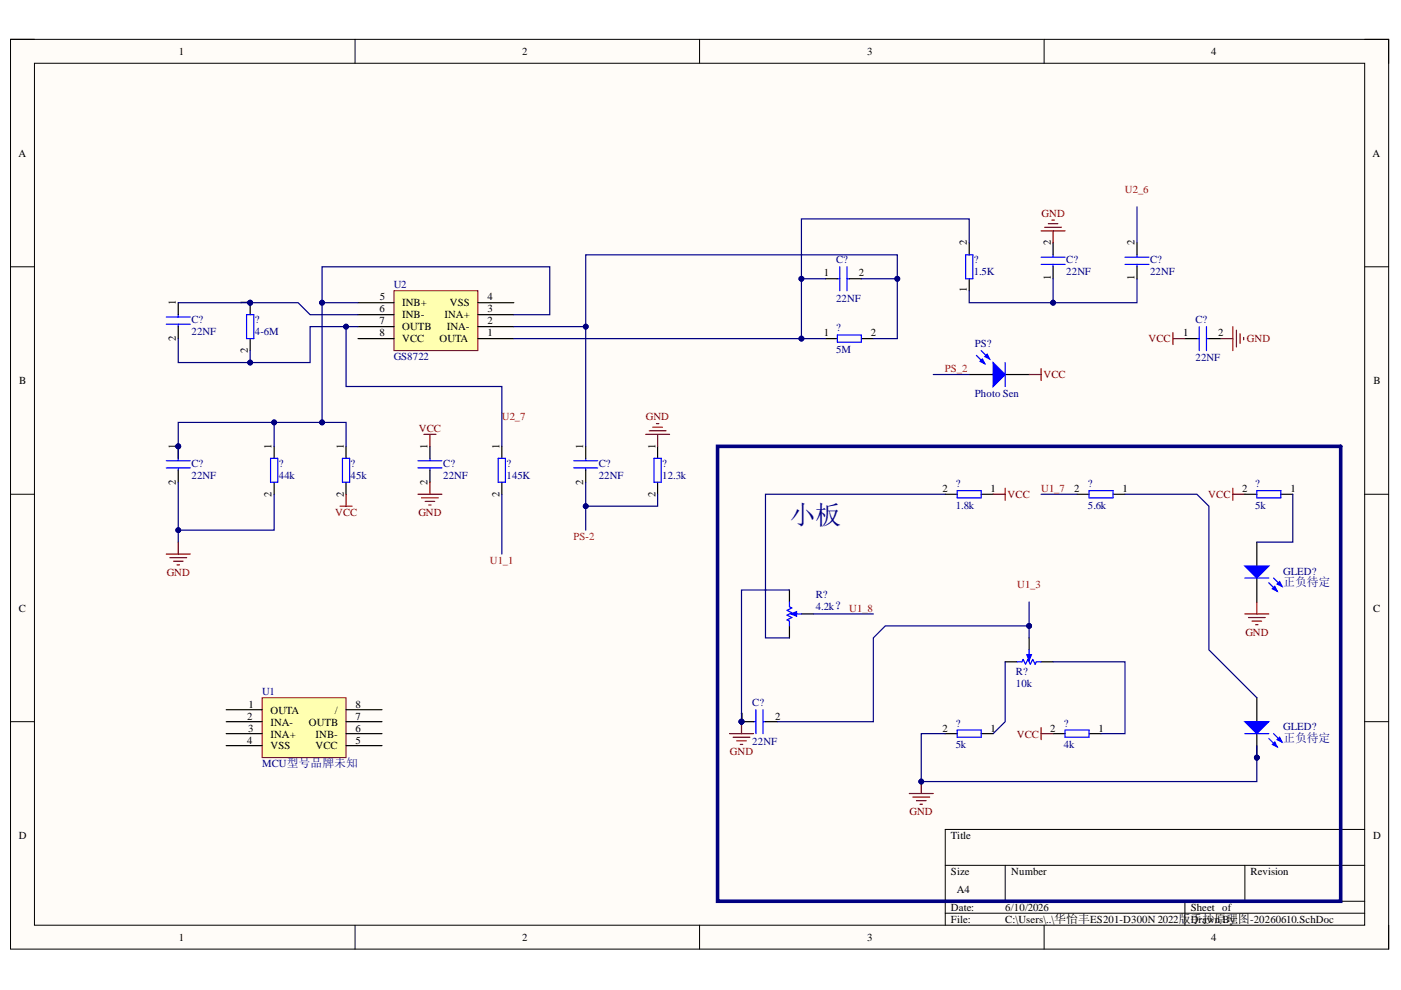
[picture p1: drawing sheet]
<svg xmlns="http://www.w3.org/2000/svg" width="297mm" height="210mm" viewBox="0 0 297 210" stroke-linecap="round" stroke-linejoin="round" font-family="sans-serif">
<path d="M2.2 8.3h292.2v192.9h-292.2z" fill-rule="evenodd" fill="#fffcf8"/>
<path d="M2.2 8.3h292.2v192.9h-292.2z" fill="none" stroke="#000" stroke-width=".21"/>
<path d="M7.3 13.4h282v182.8h-282z" fill-rule="evenodd" fill="#fffcf8"/>
<g fill="none" stroke="#000" stroke-width=".21">
<path d="M2.2 8.3h5.1M7.3 13.4h282v182.8h-282zM75.3 8.3v5.1M148.3 8.3v5.1M221.4 8.3v5.1M289.3 8.3h5.1v5.1M2.2 56.6h5.1M289.3 56.6h5.1M2.2 104.8h5.1M289.3 104.8h5.1M2.2 153h5.1M289.3 153h5.1"/>
<path d="M289.3 175.9h-88.9v20.3M75.3 196.2v5M148.3 196.2v5M200.4 183.5h88.9M200.4 191.1h88.9M200.4 193.6h88.9M213.1 183.5v7.6M221.4 196.2v5M251.2 191.1v5.1M263.9 183.5v7.6M294.4 196.2v5"/>
</g>
<path d="M83.5 61.6h17.8v12.7h-17.8z" fill-rule="evenodd" fill="#ffffb0"/>
<path d="M83.5 61.6h17.8v12.7h-17.8z" fill="none" stroke="#800000" stroke-width=".21"/>
<g fill="none" stroke="#000" stroke-width=".25">
<path d="M37.8 64.2v2.5M37.8 69.3v2.5M53 71.8v2.5M75.9 71.8h7.6M75.9 69.3h7.6M75.9 66.7h7.6M75.9 64.2h7.6M101.3 71.8h7.6M101.3 69.3h7.6M101.3 66.7h7.6M101.3 64.2h7.6M205.5 79.4h5.1"/>
<path d="M213.1 79.4h5.1M37.8 99.7v2.6M58.1 94.6v2.6M73.4 94.6v2.6M91.2 94.6v2.6M91.2 99.7v2.6M106.4 94.6v2.6M124.2 94.6v2.6M124.2 99.7v2.6M139.4 94.6v2.6M58.1 102.3v2.5M73.4 102.3v2.5"/>
<path d="M106.4 102.3v2.5M139.4 102.3v2.5"/>
</g>
<g fill="none" stroke="#00f" stroke-width=".25">
<path d="M35.3 67.2h5M35.3 68.7h5M37.8 66.7v.5M37.8 68.7v.6M52.3 66.7v5.1h1.5v-5.1M213.1 76.9v5.1M35.3 97.7h5M35.3 99.2h5M37.8 99.2v.5M57.4 97.2h1.5v5.1h-1.5zM72.6 97.2h1.5v5.1h-1.5zM88.6 97.7h5.1"/>
<path d="M88.6 99.2h5.1M91.2 97.2v.5M91.2 99.2v.5M105.6 97.2h1.6v5.1h-1.6zM121.6 97.7h5.1M121.6 99.2h5.1M124.2 97.2v.5M124.2 99.2v.5M138.7 97.2h1.5v5.1h-1.5z"/>
</g>
<g fill="none" stroke="#800000" stroke-width=".25">
<path d="M89.9 92.1h2.5M91.2 92.1v2.5M35.3 117.5h5M36 118.2h3.6M36.8 119h2M37.5 119.8h.5M37.8 114.9v2.6M72.1 107.3h2.5M73.4 104.8v2.5M88.6 104.8h5.1M89.4 105.6h3.5M90.1 106.3h2.1"/>
<path d="M90.9 107.1h.5M91.2 102.3v2.5"/>
</g>
<path d="M210.6 76.9l2.5 2.5-2.5 2.6z" fill="#00f"/>
<path d="M207 75.4l1.8 1.7M208 74.3l1.8 1.8M210.6 76.9l2.5 2.5-2.5 2.6z" fill="none" stroke="#00f" stroke-width=".25"/>
<path d="M208.8 75.6l.5-.5 .5 1z" fill="#00f"/>
<path d="M208.8 75.6l.5-.5 .5 1z" fill="none" stroke="#00f" stroke-width=".25"/>
<path d="M207.8 76.6l.5-.5 .5 1z" fill="#00f"/>
<g fill="none" stroke="#00f" stroke-width=".25">
<path d="M177.5 59.1h.5M178 56.6v5M179.6 56.6v5M179.6 59.1h.5M204.7 54h1.6v5.1h-1.6zM220.7 56.1h5.1M220.7 54.5h5.1M223.3 54v.5M223.3 56.1v.5M238.5 56.1h5.1M238.5 54.5h5.1M241.1 54v.5"/>
<path d="M241.1 56.1v.5M177.5 71h5.1v1.6h-5.1zM207.8 76.6l.5-.5 .5 1zM253.8 71.8h.5M254.3 69.3v5M255.8 69.3v5M255.8 71.8h.5"/>
</g>
<path d="M218.2 79.4h2.5M220.7 78.1v2.6" fill="none" stroke="#800000" stroke-width=".25"/>
<path d="M175 59.1h2.5M180.1 59.1h2.5M205.5 51.5v2.5M205.5 59.1v2.5M223.3 51.5v2.5M223.3 56.6v2.5M241.1 51.5v2.5M241.1 56.6v2.5M175 71.8h2.5M182.6 71.8h2.6M251.2 71.8h2.6M256.3 71.8h2.5" fill="none" stroke="#000" stroke-width=".25"/>
<path d="M55.6 147.9h17.8v12.7h-17.8z" fill-rule="evenodd" fill="#ffffb0"/>
<path d="M55.6 147.9h17.8v12.7h-17.8z" fill="none" stroke="#800000" stroke-width=".21"/>
<path d="M48 150.5h7.6M48 153h7.6M48 155.6h7.6M48 158.1h7.6M73.4 150.5h7.6M73.4 153h7.6M73.4 155.6h7.6M73.4 158.1h7.6M266.5 147.9v5.1" fill="none" stroke="#000" stroke-width=".25"/>
<path d="M220.7 49h5.1M221.5 48.2h3.6M222.3 47.4h2M223 46.7h.5M223.3 49v2.5M248.7 71.8h2.5M248.7 70.5v2.6M258.8 71.8h2.6M261.4 69.3v5M262.1 70v3.6M262.9 70.8v2M263.7 71.5v.5" fill="none" stroke="#800000" stroke-width=".25"/>
<path d="M263.9 153h5.1l-2.5 2.6z" fill="#00f"/>
<path d="M263.9 153h5.1l-2.5 2.6zM269 156.6l1.8 1.7M270 155.6l1.8 1.7" fill="none" stroke="#00f" stroke-width=".25"/>
<path d="M269.8 157.8l.5-.5 .5 1z" fill="#00f"/>
<path d="M269.8 157.8l.5-.5 .5 1z" fill="none" stroke="#00f" stroke-width=".25"/>
<path d="M270.8 156.8l.5-.5 .5 1z" fill="#00f"/>
<path d="M215.7 140.3h1l.2-.5 .5 1 .5-1 .6 1 .5-1 .5 1 .2-.5h1M270.8 156.8l.5-.5 .5 1z" fill="none" stroke="#00f" stroke-width=".25"/>
<path d="M218.2 135.3v2.5M213.1 140.3h2.6M220.7 140.3h2.6" fill="none" stroke="#000" stroke-width=".25"/>
<path d="M217.7 138.8h1l-.5 1.3z" fill="#00f"/>
<path d="M217.7 138.8h1l-.5 1.3z" fill="none" stroke="#00f" stroke-width=".21"/>
<path d="M218.2 137.8v1M202.9 154.8h5.1v1.5h-5.1zM225.8 154.8h5.1v1.5h-5.1z" fill="none" stroke="#00f" stroke-width=".25"/>
<path d="M266.5 114.9v5.1M266.5 122.6v5M200.4 155.6h2.5M208 155.6h2.6M223.3 155.6h2.5M230.9 155.6h2.5" fill="none" stroke="#000" stroke-width=".25"/>
<path d="M263.9 120h5.1l-2.5 2.6z" fill="#00f"/>
<path d="M263.9 120h5.1l-2.5 2.6zM269 123.6l1.8 1.7M270 122.6l1.8 1.7" fill="none" stroke="#00f" stroke-width=".25"/>
<path d="M269.8 124.8l.5-.5 .5 1z" fill="#00f"/>
<path d="M269.8 124.8l.5-.5 .5 1z" fill="none" stroke="#00f" stroke-width=".25"/>
<path d="M270.8 123.8l.5-.5 .5 1z" fill="#00f"/>
<path d="M202.9 104h5.1v1.6h-5.1zM230.9 104h5.1v1.6h-5.1zM263.9 122.6h5.1M270.8 123.8l.5-.5 .5 1z" fill="none" stroke="#00f" stroke-width=".25"/>
<path d="M220.7 154.3v2.5M220.7 155.6h2.6M192.8 168.2h5.1M193.5 169h3.6M194.3 169.8h2M195.1 170.5h.5M195.3 165.7v2.5" fill="none" stroke="#800000" stroke-width=".25"/>
<path d="M200.4 104.8h2.5M208 104.8h2.6M228.4 104.8h2.5M236 104.8h2.5" fill="none" stroke="#000" stroke-width=".25"/>
<circle cx="195.3" cy="165.7" r=".51" fill="#000080"/>
<circle cx="195.3" cy="165.7" r=".51" fill="none" stroke="#000080" stroke-width=".21"/>
<path d="M167.4 125.1v2.5M167.4 132.7v2.5M169.9 130.2h2.6" fill="none" stroke="#000" stroke-width=".25"/>
<path d="M167.4 127.6v1l.5 .3-1 .5 1 .5-1 .5 1 .5-1 .5 .5 .3v1" fill="none" stroke="#00f" stroke-width=".25"/>
<path d="M167.6 130.2l1.3-.5v1z" fill="#00f"/>
<path d="M167.6 130.2l1.3-.5v1z" fill="none" stroke="#00f" stroke-width=".21"/>
<path d="M266.5 104h5.1v1.6h-5.1zM168.9 130.2h1M160.3 150.5v5.1M161.8 150.5v5.1M161.8 153h.5" fill="none" stroke="#00f" stroke-width=".25"/>
<g fill="none" stroke="#800000" stroke-width=".25">
<path d="M210.6 104.8h2.5M213.1 103.5v2.6M261.4 103.5v2.6M261.4 104.8h2.5M263.9 130.2h5.1M264.7 130.9h3.5M265.5 131.7h2M266.2 132.5h.5M266.5 127.6v2.6M154.7 155.6h5.1M155.4 156.3h3.6M156.2 157.1h2"/>
<path d="M157 157.8h.5M157.2 153v2.6"/>
</g>
<path d="M263.9 104.8h2.6M271.6 104.8h2.5M157.2 153h2.6M162.3 153h2.5" fill="none" stroke="#000" stroke-width=".25"/>
<path d="M108.9 69.3h15.3v25.3" fill="none" stroke="#000080" stroke-width=".25"/>
<circle cx="124.2" cy="69.3" r=".51" fill="#000080"/>
<circle cx="124.2" cy="69.3" r=".51" fill="none" stroke="#000080" stroke-width=".21"/>
<path d="M37.8 64.2h25.4l2.5 2.5h10.2M53 74.3v2.6" fill="none" stroke="#000080" stroke-width=".25"/>
<circle cx="53" cy="76.9" r=".51" fill="#000080"/>
<circle cx="53" cy="76.9" r=".51" fill="none" stroke="#000080" stroke-width=".21"/>
<path d="M58.1 104.8v7.6h-20.3v2.5" fill="none" stroke="#000080" stroke-width=".25"/>
<circle cx="37.8" cy="112.4" r=".51" fill="#000080"/>
<circle cx="37.8" cy="112.4" r=".51" fill="none" stroke="#000080" stroke-width=".21"/>
<path d="M37.8 102.3v10.1" fill="none" stroke="#000080" stroke-width=".25"/>
<circle cx="37.8" cy="112.4" r=".51" fill="#000080"/>
<circle cx="37.8" cy="112.4" r=".51" fill="none" stroke="#000080" stroke-width=".21"/>
<path d="M58.1 89.6v5" fill="none" stroke="#000080" stroke-width=".25"/>
<circle cx="58.1" cy="89.6" r=".51" fill="#000080"/>
<circle cx="58.1" cy="89.6" r=".51" fill="none" stroke="#000080" stroke-width=".21"/>
<path d="M75.9 64.2h-7.6v25.4" fill="none" stroke="#000080" stroke-width=".25"/>
<circle cx="68.3" cy="64.2" r=".51" fill="#000080"/>
<circle cx="68.3" cy="64.2" r=".51" fill="none" stroke="#000080" stroke-width=".21"/>
<circle cx="68.3" cy="89.6" r=".51" fill="#000080"/>
<circle cx="68.3" cy="89.6" r=".51" fill="none" stroke="#000080" stroke-width=".21"/>
<path d="M68.3 64.2v-7.6h48.3v10.1h-7.7" fill="none" stroke="#000080" stroke-width=".25"/>
<circle cx="68.3" cy="64.2" r=".51" fill="#000080"/>
<circle cx="68.3" cy="64.2" r=".51" fill="none" stroke="#000080" stroke-width=".21"/>
<path d="M124.2 102.3v10.1" fill="none" stroke="#000080" stroke-width=".25"/>
<circle cx="124.2" cy="107.3" r=".51" fill="#000080"/>
<circle cx="124.2" cy="107.3" r=".51" fill="none" stroke="#000080" stroke-width=".21"/>
<path d="M75.9 69.3h-10.2v7.6h-27.9v-5.1" fill="none" stroke="#000080" stroke-width=".25"/>
<circle cx="53" cy="76.9" r=".51" fill="#000080"/>
<circle cx="53" cy="76.9" r=".51" fill="none" stroke="#000080" stroke-width=".21"/>
<circle cx="73.4" cy="69.3" r=".51" fill="#000080"/>
<circle cx="73.4" cy="69.3" r=".51" fill="none" stroke="#000080" stroke-width=".21"/>
<path d="M197.9 79.4h7.6M73.4 94.6v-5h-35.6v7.6" fill="none" stroke="#000080" stroke-width=".25"/>
<circle cx="68.3" cy="89.6" r=".51" fill="#000080"/>
<circle cx="68.3" cy="89.6" r=".51" fill="none" stroke="#000080" stroke-width=".21"/>
<circle cx="58.1" cy="89.6" r=".51" fill="#000080"/>
<circle cx="58.1" cy="89.6" r=".51" fill="none" stroke="#000080" stroke-width=".21"/>
<path d="M175 59.1h-5.1v12.7h5.1" fill="none" stroke="#000080" stroke-width=".25"/>
<circle cx="169.9" cy="59.1" r=".51" fill="#000080"/>
<circle cx="169.9" cy="59.1" r=".51" fill="none" stroke="#000080" stroke-width=".21"/>
<circle cx="169.9" cy="71.8" r=".51" fill="#000080"/>
<circle cx="169.9" cy="71.8" r=".51" fill="none" stroke="#000080" stroke-width=".21"/>
<path d="M108.9 71.8h61" fill="none" stroke="#000080" stroke-width=".25"/>
<circle cx="169.9" cy="71.8" r=".51" fill="#000080"/>
<circle cx="169.9" cy="71.8" r=".51" fill="none" stroke="#000080" stroke-width=".21"/>
<path d="M182.6 59.1h7.6" fill="none" stroke="#000080" stroke-width=".25"/>
<circle cx="190.3" cy="59.1" r=".51" fill="#000080"/>
<circle cx="190.3" cy="59.1" r=".51" fill="none" stroke="#000080" stroke-width=".21"/>
<path d="M124.2 69.3v-15.3h66v17.8h-5" fill="none" stroke="#000080" stroke-width=".25"/>
<circle cx="124.2" cy="69.3" r=".51" fill="#000080"/>
<circle cx="124.2" cy="69.3" r=".51" fill="none" stroke="#000080" stroke-width=".21"/>
<circle cx="190.3" cy="59.1" r=".51" fill="#000080"/>
<circle cx="190.3" cy="59.1" r=".51" fill="none" stroke="#000080" stroke-width=".21"/>
<path d="M73.4 69.3v12.6h33v12.7" fill="none" stroke="#000080" stroke-width=".25"/>
<circle cx="73.4" cy="69.3" r=".51" fill="#000080"/>
<circle cx="73.4" cy="69.3" r=".51" fill="none" stroke="#000080" stroke-width=".21"/>
<path d="M205.5 51.5v-5.1h-35.6v12.7M106.4 104.8v12.7" fill="none" stroke="#000080" stroke-width=".25"/>
<circle cx="169.9" cy="59.1" r=".51" fill="#000080"/>
<circle cx="169.9" cy="59.1" r=".51" fill="none" stroke="#000080" stroke-width=".21"/>
<path d="M223.3 59.1v5.1h-17.8v-2.6" fill="none" stroke="#000080" stroke-width=".25"/>
<circle cx="223.3" cy="64.2" r=".51" fill="#000080"/>
<circle cx="223.3" cy="64.2" r=".51" fill="none" stroke="#000080" stroke-width=".21"/>
<path d="M241.1 59.1v5.1h-17.8" fill="none" stroke="#000080" stroke-width=".25"/>
<circle cx="223.3" cy="64.2" r=".51" fill="#000080"/>
<circle cx="223.3" cy="64.2" r=".51" fill="none" stroke="#000080" stroke-width=".21"/>
<path d="M241.1 43.9v7.6M200.4 155.6h-5.1v10.1h71.2v-7.6M213.1 140.3v12.7l-2.5 2.6M223.3 140.3h15.2v15.3h-5.1" fill="none" stroke="#000080" stroke-width=".25"/>
<circle cx="195.3" cy="165.7" r=".51" fill="#000080"/>
<circle cx="195.3" cy="165.7" r=".51" fill="none" stroke="#000080" stroke-width=".21"/>
<path d="M218.2 127.6v7.7" fill="none" stroke="#000080" stroke-width=".25"/>
<circle cx="218.2" cy="132.7" r=".51" fill="#000080"/>
<circle cx="218.2" cy="132.7" r=".51" fill="none" stroke="#000080" stroke-width=".21"/>
<path d="M200.4 104.8h-38.1v30.5h5.1M220.7 104.8h7.7M238.5 104.8h15.3l2.5 2.5v30.5l10.2 10.1M274.1 104.8v10.1h-7.6M172.5 130.2h12.7M218.2 132.7h-30.5l-2.5 2.6v17.7h-20.4" fill="none" stroke="#000080" stroke-width=".25"/>
<circle cx="218.2" cy="132.7" r=".51" fill="#000080"/>
<circle cx="218.2" cy="132.7" r=".51" fill="none" stroke="#000080" stroke-width=".21"/>
<path d="M139.4 104.8v2.5h-15.2M167.4 125.1h-10.2v27.9" fill="none" stroke="#000080" stroke-width=".25"/>
<path d="M152.1 94.6h132.2v96.5h-132.2z" fill="none" stroke="#000080" stroke-width=".76"/>
<path d="M136.9 92.1h5.1M137.6 91.3h3.6M138.4 90.6h2M139.2 89.8h.5M139.4 92.1v2.5" fill="none" stroke="#800000" stroke-width=".25"/>
<circle cx="124.2" cy="107.3" r=".51" fill="#000080"/>
<circle cx="124.2" cy="107.3" r=".51" fill="none" stroke="#000080" stroke-width=".21"/>
<text font-size="6" fill="#000080" x="266" y="159.4">PIGLED?02</text>
<text font-size="5.6" fill="#000080" x="167.4" y="111.1">小板</text>
<g font-size="3.5" fill="#000080">
<text x="52.2" y="65.9">PI?01</text>
<text x="37" y="96.6">PIC?01</text>
</g>
<g font-size="2.5" fill="#000080">
<text x="272.1" y="124.3">正负待定</text>
<text x="272.1" y="157.2">正负待定</text>
</g>
<g font-size="2.3">
<text x="37.9" y="11.7">1</text>
<text x="110.7" y="11.7">2</text>
<text x="183.9" y="11.7">3</text>
<text x="256.8" y="11.7">4</text>
<text x="3.9" y="33.3">A</text>
<text x="291" y="33.3">A</text>
<text x="205" y="52" transform="rotate(-90 205 52)">2</text>
<text x="222.8" y="52" transform="rotate(-90 222.8 52)">2</text>
<text x="240.5" y="52" transform="rotate(-90 240.5 52)">2</text>
<text x="174.6" y="58.6">1</text>
<text x="182.1" y="58.6">2</text>
<text x="222.8" y="59.5" transform="rotate(-90 222.8 59.5)">1</text>
<text x="240.5" y="59.5" transform="rotate(-90 240.5 59.5)">1</text>
<text x="37.3" y="64.7" transform="rotate(-90 37.3 64.7)">1</text>
<text x="52.5" y="64.7" transform="rotate(-90 52.5 64.7)">1</text>
<text x="80.5" y="63.7">5</text>
<text x="85.3" y="65">INB+</text>
<text x="95.4" y="65">VSS</text>
<text x="103.3" y="63.7">4</text>
<text x="205" y="62" transform="rotate(-90 205 62)">1</text>
<text x="80.4" y="66.2">6</text>
<text x="80.4" y="68.8">7</text>
<text x="80.4" y="71.3">8</text>
<text x="85.3" y="67.5">INB-</text>
<text x="85.3" y="70">OUTB</text>
<text x="94.2" y="67.5">INA+</text>
<text x="94.7" y="70">INA-</text>
<text x="103.3" y="71.3">1</text>
<text x="103.3" y="68.8">2</text>
<text x="103.3" y="66.2">3</text>
<text x="174.6" y="71.3">1</text>
<text x="184.6" y="71.3">2</text>
<text x="250.8" y="71.3">1</text>
<text x="258.3" y="71.3">2</text>
<text x="37.3" y="72.3" transform="rotate(-90 37.3 72.3)">2</text>
<text x="52.5" y="74.8" transform="rotate(-90 52.5 74.8)">2</text>
<text x="85.3" y="72.6">VCC</text>
<text x="93.2" y="72.6">OUTA</text>
<text x="4.1" y="81.4">B</text>
<text x="291.2" y="81.4">B</text>
<text x="37.3" y="95.1" transform="rotate(-90 37.3 95.1)">1</text>
<text x="57.6" y="95.1" transform="rotate(-90 57.6 95.1)">1</text>
<text x="72.9" y="95.1" transform="rotate(-90 72.9 95.1)">1</text>
<text x="90.7" y="95.1" transform="rotate(-90 90.7 95.1)">1</text>
<text x="105.9" y="95.1" transform="rotate(-90 105.9 95.1)">1</text>
<text x="123.6" y="95.1" transform="rotate(-90 123.6 95.1)">1</text>
<text x="139" y="95.1" transform="rotate(-90 139 95.1)">1</text>
<text x="37.3" y="102.8" transform="rotate(-90 37.3 102.8)">2</text>
<text x="57.6" y="105.3" transform="rotate(-90 57.6 105.3)">2</text>
<text x="72.9" y="105.3" transform="rotate(-90 72.9 105.3)">2</text>
<text x="90.7" y="102.8" transform="rotate(-90 90.7 102.8)">2</text>
<text x="105.9" y="105.3" transform="rotate(-90 105.9 105.3)">2</text>
<text x="123.6" y="102.8" transform="rotate(-90 123.6 102.8)">2</text>
<text x="139" y="105.3" transform="rotate(-90 139 105.3)">2</text>
<text x="199.8" y="104.3">2</text>
<text x="210" y="104.3">1</text>
<text x="227.8" y="104.3">2</text>
<text x="238" y="104.3">1</text>
<text x="263.4" y="104.3">2</text>
<text x="273.6" y="104.3">1</text>
<text x="4" y="129.7">C</text>
<text x="291.1" y="129.7">C</text>
<text x="52.4" y="152.6">2</text>
<text x="52.6" y="155.1">3</text>
<text x="52.7" y="150">1</text>
<text x="57.3" y="151.3">OUTA</text>
<text x="57.3" y="153.8">INA-</text>
<text x="65.5" y="153.8">OUTB</text>
<text x="71" y="151.3">/</text>
<text x="75.4" y="155.1">6</text>
<text x="75.4" y="152.6">7</text>
<text x="75.4" y="150">8</text>
<text x="156.8" y="152.6">1</text>
<text x="164.3" y="152.6">2</text>
<text x="199.8" y="155.1">2</text>
<text x="210" y="155.1">1</text>
<text x="222.7" y="155.1">2</text>
<text x="232.9" y="155.1">1</text>
<text x="52.4" y="157.6">4</text>
<text x="57.3" y="156.4">INA+</text>
<text x="57.3" y="158.9">VSS</text>
<text x="66.9" y="158.9">VCC</text>
<text x="66.9" y="156.4">INB-</text>
<text x="75.4" y="157.6">5</text>
<text x="4" y="177.9">D</text>
<text x="201.6" y="177.9">Title</text>
<text x="291.1" y="177.9">D</text>
<text x="201.6" y="185.5">Size</text>
<text x="214.4" y="185.5">Number</text>
<text x="265.1" y="185.5">Revision</text>
<text x="202.9" y="189.3">A4</text>
<text x="201.6" y="193.1">Date:</text>
<text x="201.6" y="195.7">File:</text>
<text x="213.1" y="193.1">6/10/2026</text>
<text x="213.1" y="195.7">C:\Users\..\华怡丰ES201-D300N 2022版手抄原理图-20260610.SchDoc</text>
<text x="252.5" y="193.1">Sheet of</text>
<text x="252.5" y="195.7">Drawn By:</text>
<text x="37.9" y="199.5">1</text>
<text x="110.7" y="199.5">2</text>
<text x="183.9" y="199.5">3</text>
<text x="256.8" y="199.5">4</text>
</g>
<g font-size="2.3" fill="#f00">
<text x="238.5" y="40.9">U2_6</text>
<text x="200.4" y="78.9">PS_2</text>
<text x="106.4" y="89.1">U2_7</text>
<text x="220.7" y="104.3">U1_7</text>
<text x="103.9" y="119.5">U1_1</text>
<text x="121.6" y="114.5">PS-2</text>
<text x="215.7" y="124.6">U1_3</text>
</g>
<g font-size="2.3" fill="#800000">
<text x="220.8" y="46">GND</text>
<text x="243.5" y="72.6">VCC</text>
<text x="264.4" y="72.6">GND</text>
<text x="221.2" y="80.2">VCC</text>
<text x="136.9" y="89.1">GND</text>
<text x="88.8" y="91.7">VCC</text>
<text x="213.6" y="105.6">VCC</text>
<text x="256.2" y="105.6">VCC</text>
<text x="71" y="109.4">VCC</text>
<text x="88.7" y="109.4">GND</text>
<text x="35.4" y="122.1">GND</text>
<text x="264" y="134.7">GND</text>
<text x="154.8" y="160.2">GND</text>
<text x="215.6" y="156.4">VCC</text>
<text x="192.8" y="172.8">GND</text>
</g>
<g font-size="2.3" fill="#000080">
<text x="177.3" y="55.8">C?</text>
<text x="206.4" y="55.8">?</text>
<text x="206.4" y="58.4">1.5K</text>
<text x="226.1" y="55.8">C?</text>
<text x="226.1" y="58.4">22NF</text>
<text x="243.8" y="55.8">C?</text>
<text x="243.8" y="58.4">22NF</text>
<text x="83.5" y="61.2">U2</text>
<text x="177.3" y="63.9">22NF</text>
<text x="40.6" y="68.5">C?</text>
<text x="40.6" y="71">22NF</text>
<text x="54" y="68.5">?</text>
<text x="54" y="71">4-6M</text>
<text x="177.3" y="70.3">?</text>
<text x="253.5" y="68.5">C?</text>
<text x="83.5" y="76.4">GS8722</text>
<text x="177.3" y="74.8">5M</text>
<text x="206.7" y="73.6">PS?</text>
<text x="253.5" y="76.6">22NF</text>
<text x="206.7" y="84.2">Photo Sen</text>
<text x="40.6" y="99">C?</text>
<text x="40.6" y="101.5">22NF</text>
<text x="59.1" y="99">?</text>
<text x="59.1" y="101.5">44k</text>
<text x="74.3" y="99">?</text>
<text x="74.3" y="101.5">45k</text>
<text x="94" y="99">C?</text>
<text x="94" y="101.5">22NF</text>
<text x="107.4" y="99">?</text>
<text x="107.4" y="101.5">145K</text>
<text x="126.9" y="99">C?</text>
<text x="126.9" y="101.5">22NF</text>
<text x="140.4" y="99">?</text>
<text x="140.4" y="101.5">12.3k</text>
<text x="202.6" y="103.3">?</text>
<text x="202.6" y="107.9">1.8k</text>
<text x="230.6" y="103.3">?</text>
<text x="230.6" y="107.9">5.6k</text>
<text x="266.2" y="103.3">?</text>
<text x="266.2" y="107.9">5k</text>
<text x="272.1" y="121.8">GLED?</text>
<text x="173" y="126.9">R?</text>
<text x="173" y="129.3">4.2k？ U1_8</text>
<text x="215.4" y="143.1">R?</text>
<text x="55.6" y="147.4">U1</text>
<text x="159.5" y="149.8">C?</text>
<text x="215.4" y="145.6">10k</text>
<text x="202.6" y="154.1">?</text>
<text x="225.6" y="154.1">?</text>
<text x="272.1" y="154.9">GLED?</text>
<text x="159.5" y="157.9">22NF</text>
<text x="202.6" y="158.7">5k</text>
<text x="225.6" y="158.7">4k</text>
<text x="55.6" y="162.6">MCU型号品牌未知</text>
</g>
<text font-size="1.1" fill="#000080" x="156.6" y="153.5">PIC?01</text>
</svg>
